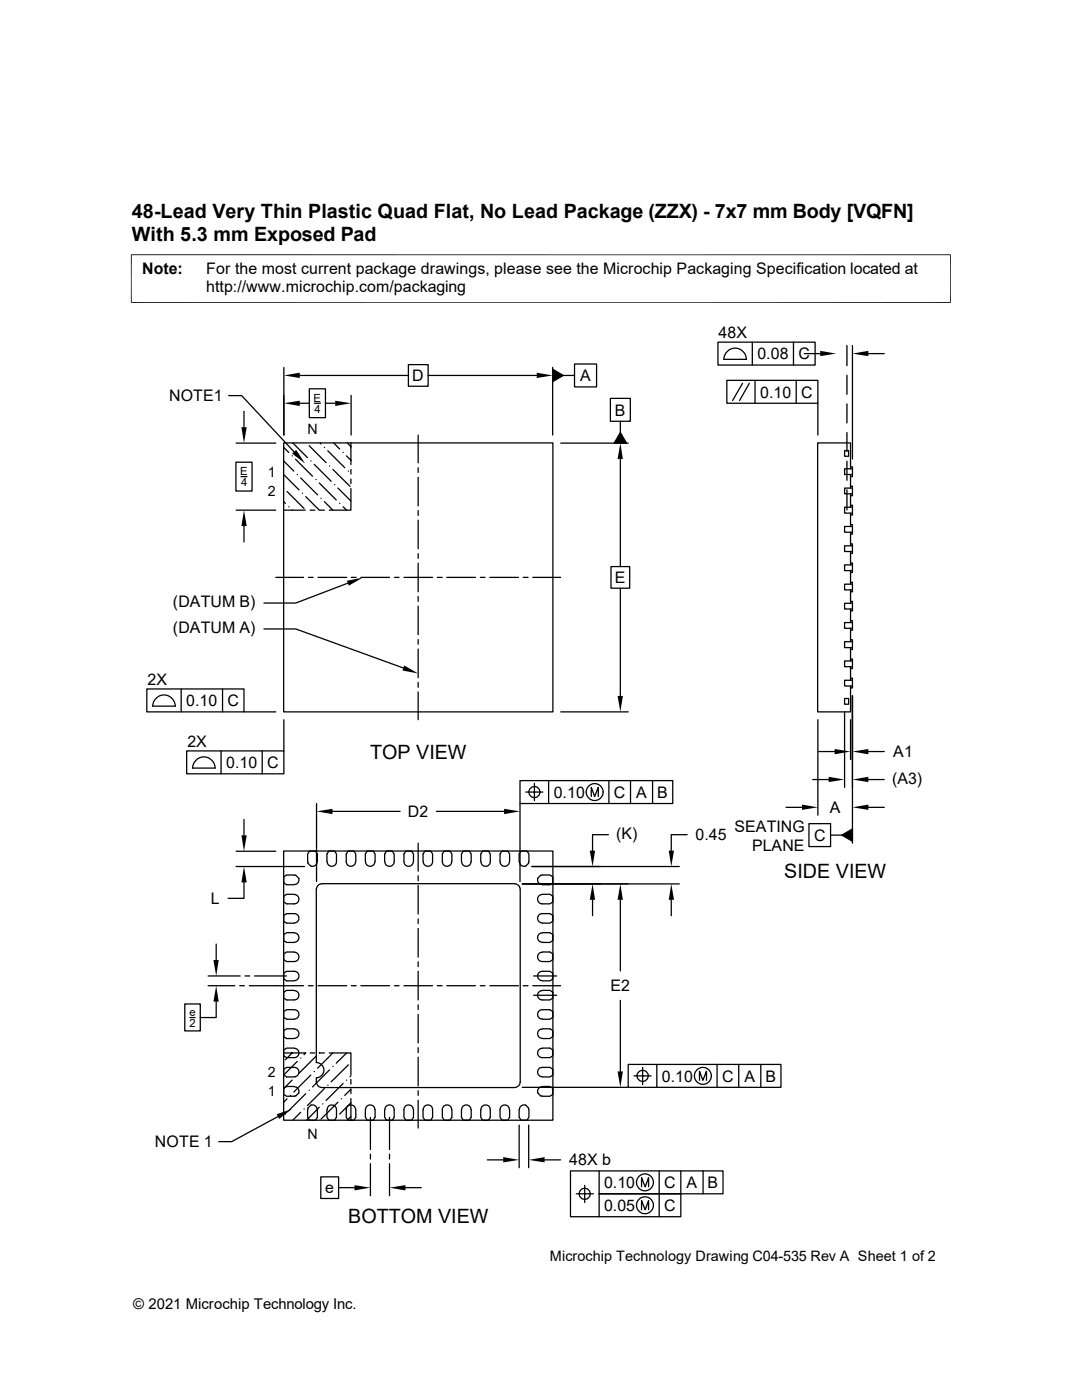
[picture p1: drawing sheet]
<svg xmlns="http://www.w3.org/2000/svg" width="216mm" height="279mm" viewBox="0 0 216 279" stroke-linecap="round" stroke-linejoin="round" font-family="sans-serif">
<g fill="none" stroke="#000" stroke-width=".25">
<path d="M45.6 79h2.6l10.5 11.2M56.6 73.3v13.5M59.8 74.9h21.7M61.7 77.6h3.2v5.8h-3.2zM70.1 78.9v7.9M81.5 72.8h3.9v4.3h-3.9zM85.4 74.9h21.7M110.3 73.7l2.1 1.2-2.1 1.3zM110.3 73.3v13.5M112.4 74.9h2.2M114.6 72.6h4.4v4.6h-4.4zM121.8 79.5h4v4.6h-4z"/>
<path d="M143.3 68.3h19.3v4.6h-19.3zM144.4 71.7h4.6M144.4 71.7a2.24 2.24 0 0 1 2.3-2.2 2.24 2.24 0 0 1 2.2 2.2M145 75.9h18.2v4.6h-18.2zM148.2 76.5l-2 3.4M149.5 76.5l-1.9 3.4M150.1 68.3v4.6M150.7 75.9v4.6M158.3 68.3v4.6M158.9 75.9v4.6M160.5 70.6h3.2M169 69v4"/>
<path d="M169 74.9v3.8M170.1 69v22.6M173.3 70.6h3.1M47.1 92.2h3.2v5.8h-3.2zM47.1 88.4h7.9M48.1 95.1h1.2M48.7 82.1v3.2M56.6 88.4h53.7v53.7h-53.7zM56.6 97.4h.1M56.6 94.7l3 3M56.6 92l2 2M56.6 89.3l1 1"/>
<path d="M57.3 98.1l3.4 3.4M58.3 91h.1M58.4 88.4l2.9 2.9M59 91.7l3.4 3.3M59.3 94.7h.1M59.8 80.5h1.9M60 95.4l3.4 3.4M60.3 98.4h.1M61 99.1l2.7 2.7M61.7 88.9l3.4 3.4M62 92h.1M62.7 92.7l3.4 3.4"/>
<path d="M62.7 80.5h1.2M63 95.7h.1M63.7 96.4l3.4 3.4M63.9 88.4l.2 .2M64.1 99.4h.1M64.7 89.3h.1M64.9 80.5h2M65.4 90l3.4 3.3M65.7 93h.1M66.4 93.7l3.4 3.4M66.6 88.4l1.2 1.2M66.8 96.7h.1"/>
<path d="M67.4 97.4l2.6 2.6M68.5 90.3h.1M69.1 91l.9 .9M69.3 88.4l.7 .8M69.5 94h.1M70 97.5v4.3h-4.3M70 88.4v4.3M70 93.7v.9M70 95.6v.9M83.4 86.8v5.6M83.4 93.3v1M83.4 95.3v5.7"/>
<path d="M111.9 88.4h13.4M123.8 86.3l1.2 2.1h-2.4zM123.8 84.1v2.2M123.8 91.6v21.5M163.2 80.5v6.3M168.5 89.9h.8v1.2h-.8zM169 80.6v3.8M169 86.3v3.8M169 92v3.8M169 97.7v4.1M169.7 97h.4v1.9h-.4M169.7 93.2h.4v1.9h-.4"/>
<path d="M169.7 93.6v-5.2h-6.5v53.7h6.5v-5.2M169.7 94.7v2.7M169.7 98.6v2.6M170.1 97.4h-1.6v1.2h1.6M170.1 93.6h-1.6v1.1h1.6M47.1 101.8h7.9M48.7 105v3.2M55 115.2h5.6M56.6 101.8h4.3M56.6 100.1l.3 .4M57.6 101.1h.1M61.6 115.2h.9"/>
<path d="M61.9 101.8h.9M63.5 115.2h5.7M63.8 101.8h.9M64.7 100.1l1.7 1.7M67.8 100.5h.1M68.5 101.1l.7 .7M69.4 116.4l-10.4 4h-6.3M70.1 115.2h1M72 115.2h5.7M78.7 115.2h.9M80.6 115.2h5.7M83.4 101.9v1"/>
<path d="M83.4 103.8v5.7M83.4 110.5v.9M83.4 112.4v5.7M83.4 119v1M87.2 115.2h1M89.2 115.2h5.7M95.8 115.2h1M97.7 115.2h5.8M104.4 115.2h1M106.3 115.2h5.6M121.9 113.1h3.7v4.3h-3.7zM123.8 117.4v21.5"/>
<path d="M169.7 116.2h.4v1.9h-.4M169.7 112.4h.4v1.9h-.4M169.7 108.5h.4v1.9h-.4M169.7 104.7h.4v1.9h-.4M169.7 100.8h.4v2h-.4M169.7 102.4v2.7M169.7 106.2v2.7M169.7 110.1v2.6M169.7 113.9v2.7M169.7 117.7v2.7M170.1 116.6h-1.6v1.1h1.6M170.1 112.7h-1.6v1.2h1.6"/>
<path d="M170.1 108.9h-1.6v1.2h1.6M170.1 105.1h-1.6v1.1h1.6M170.1 101.2h-1.6v1.2h1.6M29.3 137.5h19.4v4.6h-19.4zM36.2 137.5v4.6M44.4 137.5v4.6M52.7 125.5h6.3l21.5 7.8M83.4 120.9v5.8M83.4 127.6v1M83.4 129.5v5.8M83.4 136.2v1M83.4 138.1v5.5"/>
<path d="M168.5 139.4h.8v1.1h-.8zM169.7 135.3h.4v2h-.4M169.7 131.5h.4v1.9h-.4M169.7 127.7h.4v1.9h-.4M169.7 123.9h.4v1.9h-.4M169.7 120h.4v1.9h-.4M169.7 121.5v2.7M169.7 125.4v2.7M169.7 129.2v2.7M169.7 133.1v2.7M170.1 135.8h-1.6v1.1h1.6M170.1 131.9h-1.6v1.2h1.6"/>
<path d="M170.1 128.1h-1.6v1.1h1.6M170.1 124.2h-1.6v1.2h1.6M170.1 120.4h-1.6v1.1h1.6M170.1 138.9v29.4M30.4 140.9h4.6M30.5 140.9a2.24 2.24 0 0 1 2.2-2.2 2.24 2.24 0 0 1 2.3 2.2M37.3 149.9h19.3v4.5h-19.3zM38.4 153.3h4.5a2.24 2.24 0 0 0-2.2-2.3 2.24 2.24 0 0 0-2.3 2.3M44.1 149.9v4.5M48.7 142.1h6.3M52.3 149.9v4.5M56.6 143.6v6.3"/>
<path d="M103.8 155.8h30.4v4.6h-30.4zM104.9 158.1h3.4M106.6 156.3v3.5M109.5 155.8v4.6M111.9 142.1h13.4M118 159v-1.9l.7 1.9 .7-1.9v1.9M121.5 155.8v4.6M125.8 155.8v4.6M130.2 155.8v4.6M162.2 155.6h3.2M163.2 143.6v19.1M163.4 150h3.1"/>
<path d="M168.5 142.1v15M169.7 143.6v8M173.3 150h3.1M173.3 155.6h3.1M47.1 172.9h13.7M47.1 169.9h7.9M48.7 176.1v3.2h-3.2M48.7 163.5v3.2M56.6 169.8h53.7v53.8h-53.7zM58.7 178.5h-1.5l-.6 .4v1.1a2.92 2.92 0 0 0 2.7 .2 .93 .93 0 0 0 .3-1 .93 .93 0 0 0-.9-.7M59 174.7l-1.8-.1-.6 .4v1.2l.6 .4h1.5M59 174.7l.6 .6"/>
<path d="M59.6 175.3a.93 .93 0 0 1-.9 1.2M61.4 172.3l.7 .6M63.2 160.4v15.5M63.3 172a.93 .93 0 0 1-1.2 .8M63.3 172v-1.6l-.4-.6h-1.1l-.4 .6 .1 1.9M65.2 172v-1.6l.4-.6h1.2a2.92 2.92 0 0 1 .2 2.7 .93 .93 0 0 1-1.1 .4 .93 .93 0 0 1-.6-.9M66.3 161.9h13.5M71 172a.93 .93 0 0 1-1 .9 .93 .93 0 0 1-.9-.9v-1.6l.4-.6h1.1l.4 .6v1.6M72.9 172v-1.6l.4-.6h1.2l.3 .6v1.6a.93 .93 0 0 1-.9 .9 .93 .93 0 0 1-1-.9M77.1 169.8h1.2a2.92 2.92 0 0 1 .2 2.7 .93 .93 0 0 1-1.1 .4 .93 .93 0 0 1-.6-.9v-1.6zM82.5 172a.93 .93 0 0 1-1 .9 .93 .93 0 0 1-.9-.9v-1.6l.4-.6h1.1l.4 .6v1.6M83.4 168.3v5.6"/>
<path d="M83.4 174.8v1M83.4 176.7v5.7M84.4 172v-1.6l.4-.6h1.1a2.92 2.92 0 0 1 .2 2.7 .93 .93 0 0 1-1 .4 .93 .93 0 0 1-.6-.9M87.1 161.9h13.5M90.1 172a.93 .93 0 0 1-.9 .9 .93 .93 0 0 1-.9-.9v-1.6l.3-.6h1.2l.4 .6v1.6M92.1 172v-1.6l.4-.6h1.1l.4 .6v1.6M92.1 172a.93 .93 0 0 0 .9 .9 .93 .93 0 0 0 1-.9M95.9 172v-1.6l.4-.6h1.2a2.92 2.92 0 0 1 .2 2.7 .93 .93 0 0 1-1.1 .4 .93 .93 0 0 1-.6-.9M100.2 169.8h1.1l.4 .6-.1 1.6a.93 .93 0 0 1-.9 .9 .93 .93 0 0 1-.9-.9v-1.6zM103.8 160.4v15.5M104.2 176.4h31.4M105.5 172v.3"/>
<path d="M105.5 172.3l-.6 .6M105.5 172v-1.6l-.3-.6h-1.2l-.4 .6v1.6a.93 .93 0 0 0 1.3 .8M106.1 172.9h29.5M107.3 175.3a.93 .93 0 0 0 .9 1.2M107.9 174.7l1.8-.1 .6 .4v1.2l-.6 .4h-1.5M107.9 174.7l-.6 .6M108.2 178.5h1.5l.6 .4v1.1a2.92 2.92 0 0 1-2.6 .2 .93 .93 0 0 1-.4-1 .93 .93 0 0 1 .9-.7M118.2 179.6v3.2M121.4 166.6h-3.2v3.2M123.8 179.6v14.2M133.9 179.6v3.2M137.1 166.6h-3.2v3.2"/>
<path d="M156.8 161.1h3.2M161.4 164.4h4.3v4.6h-4.3zM165.7 166.7h2.3M168 166.7l2.1-1.3v2.5zM173.3 161.1h3.1M41.5 196.7h5.4M41.5 194.8h6.4M43.1 199.9v3.2h-3.1M43.1 188.4v3.2M47.8 196.7h1M48.9 194.8h.9M49.7 196.7h10.9"/>
<path d="M50.8 194.8h6.3M56.6 190.4l.6-.4h1.5a.93 .93 0 0 1 .9 1 .93 .93 0 0 1-.9 .9h-1.5l-.6-.4zM58.7 197.7h-1.5l-.6 .3v1.2a2.92 2.92 0 0 0 2.7 .2 .93 .93 0 0 0 .3-1.1 .93 .93 0 0 0-.9-.6M58.7 195.7a.93 .93 0 0 0 .9-.9 .93 .93 0 0 0-.9-1h-1.5l-.6 .4v1.2l.6 .3h1.5M58.7 186.1h-1.5l-.6 .4v1.2l.6 .4 1.5-.1a.93 .93 0 0 0 .9-.9 .93 .93 0 0 0-.9-.9M58.7 184.2a.93 .93 0 0 0 .9-.9 .93 .93 0 0 0-.9-1h-1.5l-.6 .4v1.2l.6 .3h1.5M61.6 196.7h.9M63.5 196.7h5.7M70.1 196.7h1M72 196.7h5.7M78.7 196.7h.9M80.6 196.7h5.7"/>
<path d="M83.4 183.4v.9M83.4 185.3v5.7M83.4 191.9v1M83.4 193.8v5.8M87.2 196.7h1M89.2 196.7h5.7M95.8 196.7h1M97.7 196.7h5.8M104.4 196.7h1M106.3 196.7h5.6M106.5 194.8h4.6zM106.5 198.6h4.6z"/>
<path d="M107.4 190.4l.5-.3 1.8-.1 .6 .4v1.1a2.92 2.92 0 0 1-2.6 .2 .95 .95 0 0 1-.3-1.3zM108.2 184.2a.93 .93 0 0 1-.9-.9 .93 .93 0 0 1 .9-1h1.5l.6 .4v1.2l-.6 .3h-1.5M108.2 186.1h1.5l.6 .4v1.2l-.6 .4-1.5-.1a.93 .93 0 0 1-.9-.9 .93 .93 0 0 1 .9-.9M108.2 195.7a.93 .93 0 0 1-.9-.9 .93 .93 0 0 1 .9-1h1.5l.6 .4v1.2l-.6 .3h-1.5M108.2 197.7h1.5l.6 .3v1.2a2.92 2.92 0 0 1-2.6 .2 .93 .93 0 0 1-.4-1.1 .93 .93 0 0 1 .9-.6M123.8 199.6v14.2M36.9 200.4h3.1v5.3h-3.1zM37.9 203.1h1M56.6 213.4a2.92 2.92 0 0 1 2.7-.2 .93 .93 0 0 1 .3 1 .93 .93 0 0 1-.9 .7h-1.5l-.6-.4zM56.6 210.1h4.3M57.3 219.3l-.7 .7M58 218.6h.1"/>
<path d="M58.3 210.1l-1.4 1.4M58.3 215.6l-1.7 1.7M58.7 209.2h-1.5l-.6 .4v1.1a2.92 2.92 0 0 0 2.7 .2 .93 .93 0 0 0 .3-1 .93 .93 0 0 0-.9-.7M58.7 205.4a.93 .93 0 0 1 .9 .9 .93 .93 0 0 1-.9 .9M58.7 205.3h-1.5l-.6 .4v1.2l.6 .4h1.5M58.7 203.4a.93 .93 0 0 0 .9-1 .93 .93 0 0 0-.9-.9h-1.5l-.6 .4v1.1l.6 .4h1.5M58.7 216.9a.93 .93 0 0 1 .9 1.2M58.7 216.8h-1.5l-.6 .4v1.2l.6 .4h1.5M59 214.9h.1M59 218.7h-.3M59.3 211.8l-2.7 2.7M59.6 218.1l-.6 .6"/>
<path d="M60 211.2h.1M61 210.1l-.3 .4M61 218.3l-3.4 3.4M61.7 217.6h.1M61.9 210.1h.9M62 214.5l-3.4 3.4M62.7 213.9h.1M63 210.8l-3.4 3.4M63.1 215.1a1.52 1.52 0 0 0 1.5-1.5 1.52 1.52 0 0 0-1.5-1.6l.1-34.8a1.16 1.16 0 0 1 1.1-.8h38.7a1.16 1.16 0 0 1 .8 1.1v38.4a1.16 1.16 0 0 1-1.1 1.1h-38.4a1.36 1.36 0 0 1-1.2-1.9M63.7 210.1h1M64.7 217.3l-3.4 3.3M65.4 216.6h.1"/>
<path d="M65.7 210.1h4.3v4.4M65.7 213.5l-3.3 3.4M66.4 210.1l-3 3.1M66.4 212.9h.1M67.4 220l-3.3 3.4M68.1 219.3h.1M68.5 216.2l-3.4 3.4M69.1 215.6h.1M69.2 210.1l-2.1 2.1M69.5 212.5l-3.4 3.4M70 215.4v1M70 217.3v1"/>
<path d="M70 219.2v4.4M70 214.7l-.2 .2M70 217.4l-1.2 1.2M83.4 200.5v1M83.4 202.4v5.8M83.4 209.1v1M83.4 211v5.7M83.4 217.7v.9M83.4 219.6v5.5M104.2 217h21.1M107.3 218.1l.6 .6M107.4 213.4l.3-.2a2.92 2.92 0 0 1 2.6 .2v1.1l-.6 .4h-1.5a.93 .93 0 0 1-.8-.5 .93 .93 0 0 1 0-1z"/>
<path d="M107.9 218.7h.3M108.2 203.4a.93 .93 0 0 1-.9-1 .93 .93 0 0 1 .9-.9h1.5l.6 .4v1.1l-.6 .4h-1.5M108.2 205.4a.93 .93 0 0 0-.9 .9 .93 .93 0 0 0 .9 .9M108.2 205.3h1.5l.6 .4v1.2l-.6 .4h-1.5M108.2 209.2h1.5l.6 .4v1.1a2.92 2.92 0 0 1-2.6 .2 .93 .93 0 0 1-.4-1 .93 .93 0 0 1 .9-.7M108.2 216.9a.93 .93 0 0 0-.9 1.2M108.2 216.8h1.5l.6 .4v1.2l-.6 .4h-1.5M125.3 212.4h30.5v4.6h-30.5zM126.5 214.7h3.4M128.2 213v3.5M131.1 212.4v4.6M139.6 215.6v-1.8l.7 1.8 .7-1.8v1.8"/>
<path d="M143.1 212.4v4.6M147.4 212.4v4.6M151.8 212.4v4.6M55.5 222.8l-9.3 5h-2.6M56.9 222.3h.1M60 222l-1.6 1.6M60.7 221.3h.1M61.4 221.1l.7-.5a.93 .93 0 0 1 1.2 .8M61.5 221.1l-.1 1.9 .4 .6h1.1l.4-.6v-1.6M63.7 221l-2.5 2.6M64 234.9h3.6v4.3h-3.6zM64.4 220.3h.1"/>
<path d="M65.2 221.4v1.6l.4 .6h1.2a2.92 2.92 0 0 0 .2-2.7 .93 .93 0 0 0-1.1-.3 .93 .93 0 0 0-.6 .8M67.1 223h.1M67.6 237h3.1M70 220.1l-2.2 2.2M70 222.8l-.7 .8M71 221.4a.93 .93 0 0 0-1-.9 .93 .93 0 0 0-.9 .9v1.6l.4 .6h1.1l.4-.6v-1.6M72.9 221.4v1.6l.4 .6h1.2l.3-.6v-1.6a.93 .93 0 0 0-.9-.9 .93 .93 0 0 0-1 .9M73.9 223v6.4M73.9 230.3v1M73.9 232.2v6.4M77 220.9a.93 .93 0 0 1 1-.3 .93 .93 0 0 1 .7 .8v1.6l-.4 .6h-1.2l-.3-.6v-1.6zM77.7 223v6.4"/>
<path d="M77.7 230.3v1M77.7 232.2v6.4M80.9 237h3.2M82.5 221.4a.93 .93 0 0 0-1-.9 .93 .93 0 0 0-.9 .9v1.6l.4 .6h1.1l.4-.6v-1.6M84.4 221.4v1.6l.4 .6h1.1a2.92 2.92 0 0 0 .2-2.7 .93 .93 0 0 0-1-.3 .93 .93 0 0 0-.6 .8M90.1 221.4a.93 .93 0 0 0-.9-.9 .93 .93 0 0 0-.9 .9v1.6l.3 .6h1.2l.4-.6v-1.6M92.1 221.4v1.6l.4 .6h1.1l.4-.6v-1.6M92.1 221.4a.93 .93 0 0 1 .9-.9 .93 .93 0 0 1 1 .9M95.9 221.4v1.6l.4 .6h1.2a2.92 2.92 0 0 0 .2-2.7 .93 .93 0 0 0-1.1-.3 .93 .93 0 0 0-.6 .8M97.2 231.5h3.2M100.2 220.7a.94 .94 0 0 1 1.4 .7l.1 1.6-.4 .6h-1.1a2.92 2.92 0 0 1-.3-2.7zM103.6 224.5v8.5"/>
<path d="M105.5 221.1v.3M105.5 221.1l-.6-.5a.93 .93 0 0 0-1.3 .8v1.6l.4 .6h1.2l.3-.6v-1.6M105.5 224.5v8.5M108.7 231.5h3.1M115 238.3h3.4M116.7 236.6v3.4M119.5 233.7v4.6h16.3v4.5h-22v-9.1h30.5v4.6h-24.8v4.5M128 236.9v-1.9l.7 1.9 .7-1.9v1.9M131.5 233.7v9.1M135.8 233.7v4.6M140.3 233.7v4.6M128 241.4v-1.8l.7 1.8 .7-1.8v1.8"/>
<circle cx="106.6" cy="158.1" r="1.11"/>
<circle cx="118.7" cy="158.1" r="1.69"/>
<circle cx="128.2" cy="214.7" r="1.13"/>
<circle cx="140.3" cy="214.7" r="1.69"/>
<circle cx="116.7" cy="238.3" r="1.11"/>
<circle cx="128.7" cy="236" r="1.69"/>
<circle cx="128.7" cy="240.5" r="1.69"/>
</g>
<g fill="#000">
<path d="M56.6 74.9l3.2-.5v1zM56.6 80.5l3.2-.5v1zM66.9 80l3.2 .5-3.2 .5zM107.1 74.4l3.2 .5-3.2 .5zM110.3 73.7l2.1 1.2-2.1 1.3zM163.7 70l3.1 .6-3.1 .5zM170.1 70.6l3.2-.6v1.1zM48.2 85.3h1l-.5 3.1zM58.3 90.5l.8-.7 1.8 2.7zM123.8 88.4l.5 3.2h-1.1zM123.8 86.3l1.2 2.1h-2.4zM48.7 101.8l.5 3.2h-1z"/>
<path d="M69.2 115.9l3.2-.6-2.8 1.6zM80.6 132.8l2.8 1.6-3.1-.6zM123.2 138.9h1.1l-.5 3.2zM165.4 155l3.1 .6-3.1 .5zM166.5 149.5l3.2 .5-3.2 .5zM170.1 150l3.2-.5v1zM170.1 155.6l3.2-.6v1.1zM48.2 166.7h1l-.5 3.2zM48.7 172.9l.5 3.2h-1zM63.2 161.9l3.1-.5v1.1zM100.6 161.4l3.2 .5-3.2 .6zM118.2 176.4l.5 3.2h-1z"/>
<path d="M117.7 169.8h1l-.5 3.1zM123.8 176.4l.5 3.2h-1.1zM133.9 176.4l.6 3.2h-1.1zM133.4 169.8h1.1l-.6 3.1zM160 160.6l3.2 .5-3.2 .5zM168 166.7l2.1-1.3v2.5zM170.1 161.1l3.2-.5v1zM42.6 191.6h1l-.5 3.2zM43.1 196.7l.5 3.2h-1zM123.2 213.8h1.1l-.5 3.2zM55.2 222.4l3.1-1.1-2.6 2zM70.7 236.5l3.2 .5-3.2 .6z"/>
<path d="M77.7 237l3.2-.5v1.1zM100.4 230.9l3.2 .6-3.2 .5zM105.5 231.5l3.2-.6v1.1z"/>
</g>
<path d="M26.1 50.8h163.6M26.2 50.8v9.7M189.7 50.8v9.7M26.1 60.4h163.6" fill="none" stroke="#000" stroke-width=".2"/>
<g font-size="3.9">
<text x="26.3" y="43.5">48-Lead Very Thin Plastic Quad Flat, No Lead Package (ZZX) - 7x7 mm Body [VQFN]</text>
<text x="26.3" y="48">With 5.3 mm Exposed Pad</text>
<text x="73.8" y="151.4">TOP VIEW</text>
<text x="156.5" y="175.2">SIDE VIEW</text>
<text x="69.5" y="244">BOTTOM VIEW</text>
</g>
<g font-size="3.2">
<text x="28.4" y="54.6">Note:</text>
<text x="41.1" y="54.6">For the most current package drawings, please see the Microchip Packaging Specification located at</text>
<text x="41.1" y="58.3">http://www.microchip.com/packaging</text>
<text x="143.4" y="67.5">48X</text>
<text x="151.1" y="71.7">0.08</text>
<text x="159.3" y="71.7">C</text>
<text x="82.3" y="76.1">D</text>
<text x="115.8" y="76.1">A</text>
<text x="33.8" y="80.1">NOTE1</text>
<text x="122.7" y="82.9">B</text>
<text x="151.7" y="79.3">0.10</text>
<text x="159.9" y="79.3">C</text>
<text x="122.7" y="116.4">E</text>
<text x="34.5" y="121.2">(DATUM B)</text>
<text x="34.5" y="126.3">(DATUM A)</text>
<text x="29.5" y="136.7">2X</text>
<text x="37.2" y="140.9">0.10</text>
<text x="45.4" y="140.9">C</text>
<text x="37.4" y="149.1">2X</text>
<text x="45.1" y="153.3">0.10</text>
<text x="53.3" y="153.3">C</text>
<text x="178.2" y="151.1">A1</text>
<text x="110.5" y="159.2">0.10</text>
<text x="122.5" y="159.2">C</text>
<text x="127" y="159.2">A</text>
<text x="131.1" y="159.2">B</text>
<text x="178" y="156.4">(A3)</text>
<text x="81.4" y="163.1">D2</text>
<text x="123" y="167.4">(K)</text>
<text x="138.8" y="167.7">0.45</text>
<text x="146.6" y="166">SEATING</text>
<text x="162.4" y="167.8">C</text>
<text x="165.6" y="162.3">A</text>
<text x="150.1" y="169.8">PLANE</text>
<text x="42.1" y="180.4">L</text>
<text x="121.8" y="197.9">E2</text>
<text x="132.1" y="215.9">0.10</text>
<text x="144.1" y="215.9">C</text>
<text x="148.5" y="215.9">A</text>
<text x="152.7" y="215.9">B</text>
<text x="30.9" y="228.9">NOTE 1</text>
<text x="113.6" y="232.6">48X b</text>
<text x="64.9" y="238.2">e</text>
<text x="120.5" y="237.1">0.10</text>
<text x="132.5" y="237.1">C</text>
<text x="137" y="237.1">A</text>
<text x="141.2" y="237.1">B</text>
<text x="120.5" y="241.7">0.05</text>
<text x="132.5" y="241.7">C</text>
</g>
<text font-size="3" x="26.6" y="261.3">© 2021 Microchip Technology Inc.</text>
<text font-size="2.9" x="109.7" y="251.6">Microchip Technology Drawing C04-535 Rev A Sheet 1 of 2</text>
<g font-size="2.8">
<text x="61.3" y="86.7">N</text>
<text x="53.5" y="95.2">1</text>
<text x="53.5" y="99">2</text>
<text x="53.5" y="215">2</text>
<text x="53.5" y="218.8">1</text>
<text x="61.3" y="227.3">N</text>
</g>
<g font-size="2.2">
<text x="62.6" y="80.2">E</text>
<text x="62.7" y="82.3">4</text>
<text x="47.9" y="94.9">E</text>
<text x="48.1" y="97">4</text>
<text x="37.8" y="202.8">e</text>
<text x="37.8" y="204.9">2</text>
</g>
</svg>
